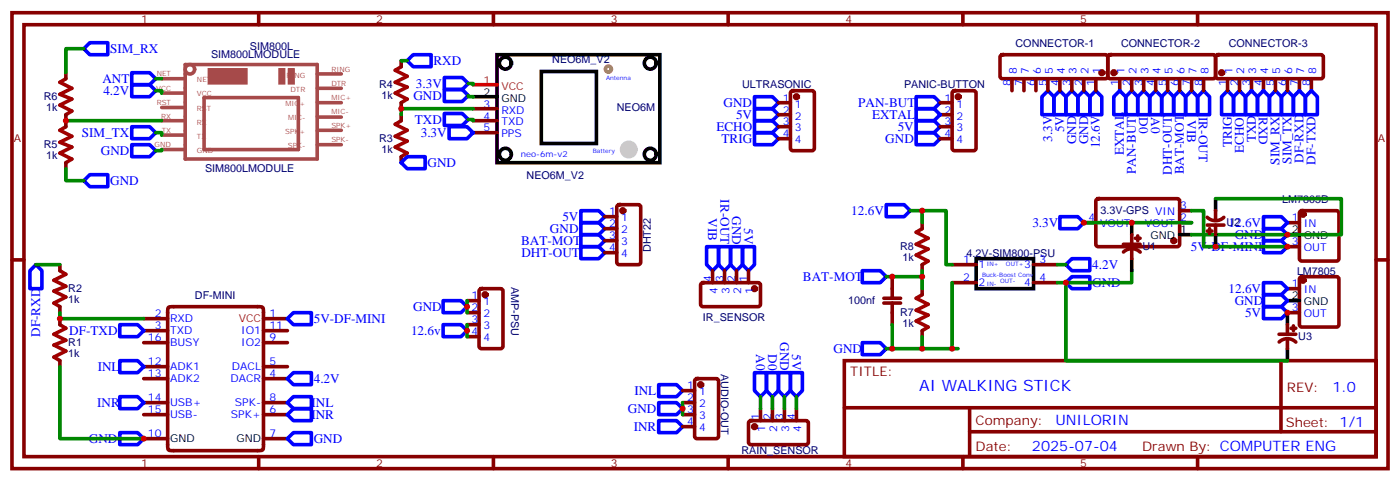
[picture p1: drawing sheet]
<svg xmlns="http://www.w3.org/2000/svg" width="412mm" height="141mm" viewBox="0 0 412 141" stroke-linecap="round" stroke-linejoin="round" font-family="sans-serif">
<g fill="none" stroke="#870000" stroke-width="1.1">
<path d="M3.5 3.7h405.4v134.1h-405.4zM7.1 7.3h398.2v127h-398.2zM76.2 3.7v3.6M118.2 17.9v1.7M145.3 3.7v3.6M214.5 3.7v3.6M283.6 3.7v3.6M294.8 16.3l.5-.2h30.3l.5 .2 .2 .5v5.6l-.2 .5-.5 .2h-30.3l-.5-.2-.2-.5v-5.6zM326.6 16.3l.4-.2h30.4l.5 .2 .2 .5v5.6l-.3 .5-.4 .2h-30.4l-.5-.2-.2-.5v-5.6zM352.8 3.7v3.6M358.3 16.3l.5-.2h30.3l.5 .2 .2 .5v5.6l-.2 .5-.5 .2h-30.3l-.5-.2-.2-.5v-5.6zM19.4 21.4v1.7"/>
<path d="M19.4 33.7v3.6M118.2 30.2v1.8M118.2 33.7v1.8M139.3 39h7.1M139.3 35.5h7.1M139.3 32h7.1M229.3 30.2h3.5M229.3 33.7h3.5M229.3 37.3h3.5M233.1 26.9l.4-.2h5.7l.6 .4 .1 16.5-.5 .7h-5.9l-.6-.5-.1-16.4zM276.9 30.2h3.6M276.9 33.7h3.6"/>
<path d="M276.9 37.3h3.6M280.7 26.9l.5-.2h5.6l.7 .4v16.5l-.4 .7h-5.9l-.7-.5v-16.4zM298.1 23.1v3.6M301.6 23.1v3.6M305.2 23.1v3.6M308.7 23.1v3.6M312.2 23.1v3.6M315.7 23.1v3.6M319.3 23.1v3.6M322.8 23.1v3.6M329.8 23.1v3.6M333.4 23.1v3.6"/>
<path d="M336.9 23.1v3.6M340.4 23.1v3.6M344 23.1v3.6M347.5 23.1v3.6M351 23.1v3.6M354.5 23.1v3.6M361.6 23.1v3.6M365.1 23.1v3.6M368.7 23.1v3.6M372.2 23.1v3.6M375.7 23.1v3.6M379.2 23.1v3.6"/>
<path d="M382.8 23.1v3.6M386.3 23.1v3.6M19.4 47.8v1.8M118.2 46.1v1.7M229.3 40.8h3.5M276.9 40.8h3.6M323 58.6l.5-.2 23.6 .1 .4 .6-.1 13-.6 .4h-23.6l-.4-.7v-12.7zM3.5 76.4h3.6M17.6 77.8v1.8M178.2 63.7h3.5M178.2 67.2h3.5M178.2 70.8h3.5"/>
<path d="M178.2 74.3h3.5M181.9 60.4l.5-.2h5.6l.7 .4v16.5l-.4 .7h-5.9l-.7-.4v-16.5zM209.9 79.6v3.5M213.4 79.6v3.5M217 79.6v3.5M220.5 79.6v3.5M271.6 65.5v1.7M271.6 77.8v1.8M280.5 77.8h7M304.4 77.8h7.1M319.3 65.5h3.5M330.9 71.8h4.9"/>
<path d="M330.9 74.1a3.5 3.5 0 0 1 5 0M333.4 69v2.8M333.4 73.2v2.9M334.4 70.1h1.4M335.1 69.4v1.4M347.5 65.5h3.5M347.5 61.9h3.5M355.6 63.9a3.5 3.5 0 0 0 4.9 0M355.6 66.2h4.9M355.6 67.9h1.4M356.3 67.2v1.5M358.1 61.9v2.9"/>
<path d="M358.1 66.2v2.8M379.2 65.5h3.6M379.2 72.5h3.6M383 62.2l.5-.3h10.2l.5 .3 .2 .5v13.4l-.2 .5-.5 .2h-10.2l-.5-.3-.2-.4v-13.4zM405.3 76.4h3.6M17.6 90.2v1.7M17.6 93.7v1.8M42.3 93.7h7.1M42.3 97.2h7.1M49.6 90.4l1.6-.2h24.6a1.33 1.33 0 0 1 1.7 .5l.1 40a1.33 1.33 0 0 1-.5 1.7l-25.9 .1a1.33 1.33 0 0 1-1.7-.5l-.1-40.1zM77.6 93.7h7.1M77.6 97.2h7.1"/>
<path d="M137.6 91.9h3.5M137.6 88.4h3.5M137.6 95.5h3.5M137.6 99h3.5M141.3 85.1l.5-.2h5.7l.6 .4 .1 16.5-.5 .7h-5.9l-.6-.4-.1-16.5zM206.6 83.3l.5-.2 16.5 .1 .4 .6-.1 5.9-.6 .5-16.5-.1-.4-.6v-5.7zM260.3 89.1h5M260.3 87.7h5M262.8 81.4v6.3M262.8 89.1v6.4M271.6 84.9v1.7M271.6 97.2v1.8"/>
<path d="M280.5 83.1h7M304.4 83.1h7.1M376.8 98.3h4.9M379.2 95.5v2.8M379.2 99.7v2.8M379.2 84.9h3.6M379.2 91.9h3.6M380.3 96.5h1.4M381 95.8v1.4M383 81.6l.5-.2h10.2l.5 .2 .2 .5v13.4l-.2 .5-.5 .2h-10.2l-.5-.3-.2-.4v-13.4zM17.6 106v1.8M42.3 111.3h7.1"/>
<path d="M42.3 107.8h7.1M42.3 118.4h7.1M42.3 100.8h7.1M77.6 111.3h7.1M77.6 107.8h7.1M77.6 118.4h7.1M77.6 100.8h7.1M201.1 118.4h3.5M201.1 114.9h3.5M204.8 111.5l.5-.2h5.7l.6 .5 .1 16.5-.5 .6-5.9 .1-.6-.5-.1-16.5zM248.7 106h156.6v28.3h-156.6zM248.7 119.9h156.5"/>
<path d="M285.6 119.9v14.1M376.8 100.6a3.5 3.5 0 0 1 4.9 0M377.3 106.1v20.8M42.3 121.9h7.1M42.3 129h7.1M76.2 134.3v3.5M77.6 121.9h7.1M77.6 129h7.1M145.3 134.3v3.5M201.1 121.9h3.5M201.1 125.4h3.5M214.5 134.3v3.5"/>
<path d="M220.7 123.9l.5-.2h16.5l.4 .7v5.9l-.7 .4h-16.5l-.4-.7v-5.6zM224 120.2v3.5M227.5 120.2v3.5M231.1 120.2v3.5M234.6 120.2v3.5M283.6 134.3v3.5M285.6 126.9h119.6M352.8 134.3v3.5"/>
</g>
<g fill="none" stroke="#00f" stroke-width="1.1">
<path d="M24.7 14.3l1.8-1.7h5.2v3.5h-5.2zM119.9 17.9l1.8-1.8h5.3v3.5h-5.3zM38.8 37.3h5.3l1.8 1.7-1.8 1.8h-5.3zM38.8 24.9h5.3l1.8 1.8-1.8 1.7h-5.3zM38.8 21.4h5.3l1.8 1.7-1.8 1.8h-5.3zM130.9 26.3h5.3l1.7 1.8-1.7 1.7h-5.3zM130.9 33.4h5.3l1.7 1.7-1.7 1.8h-5.3zM130.9 22.8h5.3l1.7 1.8-1.7 1.7h-5.3zM132.3 37.3h5.3l1.7 1.7-1.7 1.8h-5.3zM222.2 28.4h5.3l1.8 1.8-1.8 1.8h-5.3zM222.2 32h5.3l1.8 1.7-1.8 1.8h-5.3zM222.2 39h5.3l1.8 1.8-1.8 1.7h-5.3z"/>
<path d="M222.2 35.5h5.3l1.8 1.8-1.8 1.7h-5.3zM269.9 39h5.3l1.7 1.8-1.7 1.7h-5.3zM269.9 28.4h5.3l1.7 1.8-1.7 1.8h-5.3zM269.9 35.5h5.3l1.7 1.8-1.7 1.7h-5.3zM269.9 32h5.3l1.7 1.7-1.7 1.8h-5.3zM308.7 26.7l1.7 1.7v5.3h-3.5v-5.3zM312.2 26.7l1.8 1.7v5.3h-3.6v-5.3zM315.7 26.7l1.8 1.7v5.3h-3.5v-5.3zM319.3 26.7l1.7 1.7v5.3h-3.5v-5.3zM322.8 26.7l1.8 1.7v5.3h-3.6v-5.3zM329.8 26.7l1.8 1.7v5.3h-3.5v-5.3zM333.4 26.7l1.7 1.7v5.3h-3.5v-5.3z"/>
<path d="M336.9 26.7l1.8 1.7v5.3h-3.6v-5.3zM340.4 26.7l1.8 1.7v5.3h-3.5v-5.3zM344 26.7l1.7 1.7v5.3h-3.5v-5.3zM347.5 26.7l1.7 1.7v5.3h-3.5v-5.3zM351 26.7l1.8 1.7v5.3h-3.6v-5.3zM354.5 26.7l1.8 1.7v5.3h-3.5v-5.3zM361.6 26.7l1.8 1.7v5.3h-3.6v-5.3zM365.1 26.7l1.8 1.7v5.3h-3.5v-5.3zM368.7 26.7l1.7 1.7v5.3h-3.5v-5.3zM372.2 26.7l1.7 1.7v5.3h-3.5v-5.3zM375.7 26.7l1.8 1.7v5.3h-3.6v-5.3zM379.2 26.7l1.8 1.7v5.3h-3.5v-5.3z"/>
<path d="M382.8 26.7l1.7 1.7v5.3h-3.5v-5.3zM386.3 26.7l1.8 1.7v5.3h-3.6v-5.3zM24.7 53.1l1.8-1.7h5.2v3.5h-5.2zM38.8 42.5h5.3l1.8 1.8-1.8 1.8h-5.3zM118.2 47.8l1.7-1.7h5.3v3.5h-5.3zM10.6 77.8l1.7 1.8v5.3h-3.5v-5.3zM171.1 72.5h5.3l1.8 1.8-1.8 1.8h-5.3zM171.1 61.9h5.3l1.8 1.8-1.8 1.8h-5.3zM171.1 65.5h5.3l1.8 1.7-1.8 1.8h-5.3zM171.1 69h5.3l1.8 1.8-1.8 1.7h-5.3zM208.1 72.5h3.6v5.3l-1.8 1.8-1.8-1.8zM211.7 72.5h3.5v5.3l-1.8 1.8-1.7-1.8z"/>
<path d="M215.2 72.5h3.5v5.3l-1.7 1.8-1.8-1.8zM218.7 72.5h3.5v5.3l-1.7 1.8-1.8-1.8zM254 79.6h5.3l1.8 1.8-1.8 1.7h-5.3zM261.1 60.2h5.2l1.8 1.7-1.8 1.8h-5.2zM312.2 63.7h5.3l1.8 1.8-1.8 1.7h-5.3zM314 77.8l1.7-1.7h5.3v3.5h-5.3zM372.2 67.2h5.3l1.7 1.8-1.7 1.8h-5.3zM372.2 63.7h5.3l1.7 1.8-1.7 1.7h-5.3zM372.2 70.8h5.3l1.7 1.7-1.7 1.8h-5.3zM35.3 95.5h5.3l1.7 1.7-1.7 1.8h-5.3zM84.7 93.7l1.7-1.8h5.3v3.6h-5.3zM130.5 88.4h5.3l1.8 1.8-1.8 1.7h-5.3z"/>
<path d="M130.5 95.5h5.3l1.8 1.7-1.8 1.8h-5.3zM314 83.1l1.7-1.7h5.3v3.5h-5.3zM372.2 83.1h5.3l1.7 1.8-1.7 1.7h-5.3zM372.2 86.6h5.3l1.7 1.8-1.7 1.8h-5.3zM372.2 90.2h5.3l1.7 1.7-1.7 1.8h-5.3zM35.3 106h5.3l1.7 1.8-1.7 1.8h-5.3zM35.3 116.6h5.3l1.7 1.8-1.7 1.8h-5.3zM84.7 118.4l1.7-1.8h5.3v3.6h-5.3zM86.4 109.6h5.3v3.5h-5.3l-1.7-1.8zM194 113.1h5.3l1.8 1.8-1.8 1.7h-5.3zM194 118.4h5.3l1.8 1.8-1.8 1.7h-5.3zM222.2 109.6h3.6v5.3l-1.8 1.7-1.8-1.7z"/>
<path d="M225.8 109.6h3.5v5.3l-1.8 1.7-1.7-1.7zM229.3 109.6h3.5v5.3l-1.7 1.7-1.8-1.7zM232.8 109.6h3.6v5.3l-1.8 1.7-1.8-1.7zM254 100.8h5.3l1.8 1.7-1.8 1.8h-5.3zM35.3 127.2h5.3l1.7 1.8-1.7 1.7h-5.3zM84.7 129l1.7-1.8h5.3v3.5h-5.3zM84.7 121.9l1.7-1.7h5.3v3.5h-5.3zM194 123.7h5.3l1.8 1.7-1.8 1.8h-5.3z"/>
</g>
<circle cx="185.2" cy="44" r="2.12" fill="#ccc" stroke="#ccc" stroke-width="1.1"/>
<circle cx="179.2" cy="20.3" r=".88" fill="none" stroke="#cc0" stroke-width="1.1"/>
<g fill="none" stroke="#000" stroke-width="1.1">
<path d="M146.4 16.1h48v31.7h-48zM139.3 28.4h7.1M159.5 21h16.2v21.2h-16.2zM358.1 58.4v3.5M287.5 76.1h16.9v8.8h-16.9zM333.4 65.5v3.5M333.4 76.1v3.5M347.5 69h3.5M358.1 69v3.5M379.2 69h3.6M379.2 88.4h3.6M379.2 91.9v3.6"/>
<path d="M379.2 102.5v3.5"/>
<circle cx="148.9" cy="18.6" r="1.76"/>
<circle cx="191.6" cy="18.6" r="1.76"/>
<circle cx="148.9" cy="45.4" r="1.76"/>
<circle cx="191.6" cy="45.4" r="1.76"/>
</g>
<path d="M139.3 24.9h7.1" fill="none" stroke="#f00" stroke-width="1.1"/>
<g fill="none" stroke="#008700" stroke-width="1.1">
<path d="M24.7 14.3h-5.3v7.1M118.2 17.9h1.7M19.4 35.5h28.2M45.9 26.7h1.7v.7M45.9 39h1.7v.7M45.9 23.1h1.7M137.9 28.1v.3h1.4M137.9 24.6h1.4v.3M137.9 35.1h1.4v.4M139.3 32h-21.1v1.7M19.4 49.6v3.5h5.3M47.6 44v.3h-1.7"/>
<path d="M358.1 58.4h37v10.6h-44.1M10.6 77.8h7M268.1 61.9h10.6v15.9h1.8M271.6 61.9v3.6M271.6 79.6v5.3M311.5 77.8h2.5M319.3 65.5h31.7M333.4 79.6v3.5h-21.9M351 61.9h3.5v10.6h24.7M17.6 91.9v1.8h24.7M137.6 88.4v3.5M137.6 95.5v3.5"/>
<path d="M261.1 81.4h10.5M262.8 95.5v7M271.6 99v3.5M280.5 83.1v19.4M314 83.1v22.9h65.2M17.6 107.8v21.2h24.7M201.1 118.4v3.5M224 116.6v3.6M227.5 116.6v3.6M231.1 116.6v3.6M234.6 116.6v3.6M261.1 102.5h21.1"/>
</g>
<g fill="none" stroke="#a64a4a" stroke-width="1.1">
<path d="M54.6 19h38.8v27.8h-38.8zM47.6 23.1h7M47.6 27.4h7M47.6 31.6h7M47.6 35.5h7M47.6 39.7h7M57.3 20.4a1.39 1.39 0 0 0-1.9-1.3 1.39 1.39 0 0 0-.4 2.3 1.39 1.39 0 0 0 2.3-.6v-.4M60.1 28.7h27.8v15.3h-27.8zM93.6 38.3h6.9M93.6 34.4h6.9M93.6 30.2h6.9M93.6 26h6.9"/>
<path d="M93.6 21.7h6.9M47.6 44h7M93.6 42.5h6.9"/>
</g>
<g fill="#a64a4a" stroke="#a64a4a" stroke-width=".71">
<path d="M85.1 20.4h1.4v4.1h-1.4z"/>
<path d="M82.3 20.4h1.4v4.1h-1.4z"/>
<path d="M61.5 20.4h11.1v4.1h-11.1z"/>
</g>
<path d="M118.2 19.6l-1.8 1.1 3.5 1.7-3.5 1.8 3.5 1.4-3.5 1.8 3.5 1.7-1.7 1.1M19.4 37.3l-1.8 1 3.6 1.8-3.6 1.7 3.6 1.5-3.6 1.7 3.6 1.8-1.8 1M19.4 23.1l-1.8 1.1 3.6 1.8-3.6 1.7 3.6 1.4-3.6 1.8 3.6 1.8-1.8 1M118.2 35.5l-1.8 1 3.5 1.8-3.5 1.8 3.5 1.4-3.5 1.8 3.5 1.7-1.7 1.1M17.6 79.6l1.8 1-3.5 1.8 3.5 1.8-3.5 1.4 3.5 1.7-3.5 1.8 1.7 1.1M271.6 67.2l-1.7 1.1 3.5 1.8-3.5 1.7 3.5 1.4-3.5 1.8 3.5 1.8-1.8 1M17.6 95.5l1.8 1-3.5 1.8 3.5 1.7-3.5 1.5 3.5 1.7-3.5 1.8 1.7 1M271.6 86.6l-1.7 1.1 3.5 1.8-3.5 1.7 3.5 1.4-3.5 1.8 3.5 1.8-1.8 1" fill="none" stroke="#a10000" stroke-width="1.1"/>
<g fill="#870000" stroke="#870000" stroke-width="1.1">
<circle cx="222.2" cy="125.4" r=".53"/>
<circle cx="206.4" cy="113.1" r=".53"/>
<circle cx="222.2" cy="84.9" r=".53"/>
<circle cx="183.4" cy="61.9" r=".53"/>
<circle cx="234.6" cy="28.4" r=".53"/>
<circle cx="282.2" cy="28.4" r=".53"/>
<circle cx="324.6" cy="21.4" r=".53"/>
<circle cx="328.1" cy="21.4" r=".53"/>
<circle cx="359.8" cy="21.4" r=".53"/>
<circle cx="383.8" cy="63" r=".53"/>
<circle cx="383.8" cy="82.4" r=".53"/>
<circle cx="345.7" cy="70.8" r=".53"/>
<circle cx="142.9" cy="86.6" r=".53"/>
</g>
<g fill="#c00">
<circle cx="17.6" cy="93.7" r=".88"/>
<circle cx="118.2" cy="32" r=".88"/>
<circle cx="19.4" cy="35.5" r=".88"/>
<circle cx="271.6" cy="102.5" r=".88"/>
<circle cx="271.6" cy="61.9" r=".88"/>
<circle cx="271.6" cy="81.4" r=".88"/>
<circle cx="280.5" cy="102.5" r=".88"/>
<circle cx="379.2" cy="69" r=".88"/>
<circle cx="319.3" cy="65.5" r=".88"/>
<circle cx="379.2" cy="72.5" r=".88"/>
<circle cx="262.8" cy="81.4" r=".88"/>
<circle cx="262.8" cy="102.5" r=".88"/>
<circle cx="333.4" cy="65.5" r=".88"/>
<circle cx="314" cy="83.1" r=".88"/>
<circle cx="358.1" cy="72.5" r=".88"/>
<circle cx="379.2" cy="91.9" r=".88"/>
<circle cx="201.1" cy="120.2" r=".88"/>
<circle cx="137.6" cy="90.2" r=".88"/>
<circle cx="137.6" cy="97.2" r=".88"/>
<circle cx="42.3" cy="129" r=".88"/>
</g>
<text font-size="4.6" fill="#00f" x="270.8" y="115.1">AI WALKING STICK</text>
<g font-size="4.2" fill="#00f">
<text x="392.5" y="115.3">1.0</text>
<text x="310.9" y="124.9">UNILORIN</text>
<text x="304" y="132.7">2025-07-04</text>
</g>
<g font-size="3.9" fill="#00f">
<text x="32.5" y="15.7">SIM_RX</text>
<text x="127.7" y="19.2">RXD</text>
<text x="30.1" y="24.4">ANT</text>
<text x="30.5" y="27.9">4.2V</text>
<text x="121.8" y="29.3">GND</text>
<text x="122.5" y="25.8">3.3V</text>
<text x="213.2" y="31.4">GND</text>
<text x="216.8" y="35">5V</text>
<text x="252.8" y="31.4">PAN-BUT</text>
<text x="256.9" y="34.9">EXTAL</text>
<text x="335.6" y="34.4" transform="rotate(90 335.6 34.4)">D0</text>
<text x="339.1" y="34.4" transform="rotate(90 339.1 34.4)">A0</text>
<text x="349.7" y="35.4" transform="rotate(90 349.7 35.4)">VIB</text>
<text x="353.2" y="34.4" transform="rotate(90 353.2 34.4)">IR-OUT</text>
<text x="370.8" y="34.4" transform="rotate(90 370.8 34.4)">RXD</text>
<text x="24.1" y="40.3">SIM_TX</text>
<text x="122.2" y="36.4">TXD</text>
<text x="123.9" y="40.3">3.3V</text>
<text x="211" y="38.5">ECHO</text>
<text x="264.4" y="38.5">5V</text>
<text x="309.9" y="41.7" transform="rotate(-90 309.9 41.7)">3.3V</text>
<text x="313.5" y="39" transform="rotate(-90 313.5 39)">5V</text>
<text x="369.9" y="41.8" transform="rotate(-90 369.9 41.8)">TXD</text>
<text x="29.7" y="45.6">GND</text>
<text x="212.5" y="42">TRIG</text>
<text x="260.8" y="42">GND</text>
<text x="317" y="42.4" transform="rotate(-90 317 42.4)">GND</text>
<text x="320.5" y="42.4" transform="rotate(-90 320.5 42.4)">GND</text>
<text x="324" y="43.6" transform="rotate(-90 324 43.6)">12.6V</text>
<text x="331" y="45.7" transform="rotate(-90 331 45.7)">EXTAL</text>
<text x="362.8" y="43.2" transform="rotate(-90 362.8 43.2)">TRIG</text>
<text x="366.4" y="45" transform="rotate(-90 366.4 45)">ECHO</text>
<text x="384" y="47.9" transform="rotate(-90 384 47.9)">DF-RXD</text>
<text x="125.9" y="49.1">GND</text>
<text x="334.6" y="51.2" transform="rotate(-90 334.6 51.2)">PAN-BUT</text>
<text x="345.2" y="51.4" transform="rotate(-90 345.2 51.4)">DHT-OUT</text>
<text x="348.7" y="51.3" transform="rotate(-90 348.7 51.3)">BAT-MOT</text>
<text x="377" y="48.4" transform="rotate(-90 377 48.4)">SIM_RX</text>
<text x="380.5" y="48.1" transform="rotate(-90 380.5 48.1)">SIM_TX</text>
<text x="387.5" y="48.4" transform="rotate(-90 387.5 48.4)">DF-TXD</text>
<text x="32.5" y="54.4">GND</text>
<text x="212.2" y="58.6" transform="rotate(90 212.2 58.6)">IR-OUT</text>
<text x="165.7" y="64.9">5V</text>
<text x="208.6" y="64.1" transform="rotate(90 208.6 64.1)">VIB</text>
<text x="215.7" y="63.5" transform="rotate(90 215.7 63.5)">GND</text>
<text x="250.8" y="63.2">12.6V</text>
<text x="162" y="68.5">GND</text>
<text x="219.2" y="67.2" transform="rotate(90 219.2 67.2)">5V</text>
<text x="304.1" y="66.8">3.3V</text>
<text x="361.9" y="66.7">12.6V</text>
<text x="363.7" y="70.3">GND</text>
<text x="153.5" y="72">BAT-MOT</text>
<text x="153.6" y="75.5">DHT-OUT</text>
<text x="350.8" y="73.7">5V-DF-MINI</text>
<text x="236.5" y="82.6">BAT-MOT</text>
<text x="321.7" y="79.1">4.2V</text>
<text x="321.7" y="84.4">GND</text>
<text x="361.9" y="86.1">12.6V</text>
<text x="363.7" y="89.7">GND</text>
<text x="92.4" y="95">5V-DF-MINI</text>
<text x="121.7" y="91.5">GND</text>
<text x="366.7" y="93.2">5V</text>
<text x="11.8" y="99.1" transform="rotate(-90 11.8 99.1)">DF-RXD</text>
<text x="20.4" y="98.5">DF-TXD</text>
<text x="121.1" y="98.5">12.6v</text>
<text x="229.8" y="100.6" transform="rotate(90 229.8 100.6)">GND</text>
<text x="222.8" y="104.2" transform="rotate(90 222.8 104.2)">A0</text>
<text x="226.3" y="104.2" transform="rotate(90 226.3 104.2)">D0</text>
<text x="233.4" y="104.2" transform="rotate(90 233.4 104.2)">5V</text>
<text x="245.5" y="103.8">GND</text>
<text x="28.8" y="109.1">INL</text>
<text x="92.4" y="112.6">4.2V</text>
<text x="28.6" y="119.7">INR</text>
<text x="91.8" y="119.7">INL</text>
<text x="186.9" y="116.1">INL</text>
<text x="91.7" y="123.2">INR</text>
<text x="184.9" y="121.4">GND</text>
<text x="26.2" y="130.2">GND</text>
<text x="92.4" y="130.3">GND</text>
<text x="186.7" y="126.7">INR</text>
</g>
<g font-size="3.9" fill="#800">
<text x="250.5" y="110.6">TITLE:</text>
<text x="379.1" y="115.3">REV:</text>
<text x="287.4" y="124.8">Company:</text>
<text x="378.7" y="125.4">Sheet: 1/1</text>
<text x="287.4" y="132.5">Date:</text>
<text x="336.4" y="132.6">Draw</text>
<text x="346.6" y="132.6">n By: COMPUTER ENG</text>
</g>
<g font-size="3.2" fill="#800">
<text x="41.6" y="6.7">1</text>
<text x="110.8" y="6.7">2</text>
<text x="179.9" y="6.7">3</text>
<text x="249.1" y="6.7">4</text>
<text x="318.2" y="6.7">5</text>
<text x="4.1" y="41.8">A</text>
<text x="405.9" y="41.8">A</text>
<text x="41.6" y="137.3">1</text>
<text x="110.8" y="137.3">2</text>
<text x="179.9" y="137.3">3</text>
<text x="249.1" y="137.3">4</text>
<text x="318.2" y="137.3">5</text>
</g>
<g font-size="3.2" fill="#000080">
<text x="62.2" y="17.2">SIM800LMODULE</text>
<text x="73.6" y="14.6">SIM800L</text>
<text x="299.1" y="13.7">CONNECTOR-1</text>
<text x="330.2" y="13.7">CONNECTOR-2</text>
<text x="362" y="13.7">CONNECTOR-3</text>
<text x="162.7" y="18.6">NEO6M_V2</text>
<text x="12.9" y="29.5">R6</text>
<text x="111.7" y="26">R4</text>
<text x="112.4" y="29.2">1k</text>
<text x="218.6" y="26">ULTRASONIC</text>
<text x="266.3" y="26">PANIC-BUTTON</text>
<text x="13.6" y="32.8">1k</text>
<text x="181.7" y="32.7">NEO6M</text>
<text x="111.7" y="41.9">R3</text>
<text x="12.9" y="43.7">R5</text>
<text x="13.6" y="46.9">1k</text>
<text x="112.4" y="45.1">1k</text>
<text x="60.4" y="50.7">SIM800LMODULE</text>
<text x="155.1" y="52.5">NEO6M_V2</text>
<text x="377.7" y="59.6">LM7805D</text>
<text x="324.2" y="63.1">3.3V-GPS VIN</text>
<text x="361.2" y="66.6">U2</text>
<text x="191.7" y="74.1" transform="rotate(-90 191.7 74.1)">DHT22</text>
<text x="265.1" y="73.6">R8</text>
<text x="265.8" y="76.8">1k</text>
<text x="284.7" y="75.4">4.2V-SIM800-PSU</text>
<text x="336.6" y="73.6">U1</text>
<text x="382.1" y="80.8">LM7805</text>
<text x="20.1" y="89.2">1k</text>
<text x="20.1" y="86">R2</text>
<text x="57.4" y="87.8">DF-MINI</text>
<text x="150.6" y="84.4" transform="rotate(90 150.6 84.4)">AMP-PSU</text>
<text x="249.8" y="89.5">100nf</text>
<text x="207.1" y="94.5">IR_SENSOR</text>
<text x="265.1" y="93">R7</text>
<text x="20.1" y="101.9">R1</text>
<text x="265.8" y="96.3">1k</text>
<text x="382.4" y="100.1">U3</text>
<text x="20.1" y="105.1">1k</text>
<text x="212.3" y="110" transform="rotate(90 212.3 110)">AUDIO-OUT</text>
<text x="218.4" y="133.6">RAIN_SENSOR</text>
</g>
<g font-size="3.2" fill="#00f">
<text x="299.5" y="21.8" transform="rotate(-90 299.5 21.8)">8</text>
<text x="303" y="21.8" transform="rotate(-90 303 21.8)">7</text>
<text x="306.6" y="21.8" transform="rotate(-90 306.6 21.8)">6</text>
<text x="310.1" y="21.8" transform="rotate(-90 310.1 21.8)">5</text>
<text x="313.6" y="21.8" transform="rotate(-90 313.6 21.8)">4</text>
<text x="317.1" y="21.8" transform="rotate(-90 317.1 21.8)">3</text>
<text x="320.7" y="21.8" transform="rotate(-90 320.7 21.8)">2</text>
<text x="324.2" y="21.8" transform="rotate(-90 324.2 21.8)">1</text>
<text x="331.3" y="21.8" transform="rotate(-90 331.3 21.8)">1</text>
<text x="334.8" y="21.8" transform="rotate(-90 334.8 21.8)">2</text>
<text x="338.3" y="21.8" transform="rotate(-90 338.3 21.8)">3</text>
<text x="341.8" y="21.8" transform="rotate(-90 341.8 21.8)">4</text>
<text x="345.4" y="21.8" transform="rotate(-90 345.4 21.8)">5</text>
<text x="348.9" y="21.8" transform="rotate(-90 348.9 21.8)">6</text>
<text x="352.4" y="21.8" transform="rotate(-90 352.4 21.8)">7</text>
<text x="356" y="21.8" transform="rotate(-90 356 21.8)">8</text>
<text x="363" y="21.8" transform="rotate(-90 363 21.8)">1</text>
<text x="366.5" y="21.8" transform="rotate(-90 366.5 21.8)">2</text>
<text x="370.1" y="21.8" transform="rotate(-90 370.1 21.8)">3</text>
<text x="373.6" y="21.8" transform="rotate(-90 373.6 21.8)">4</text>
<text x="377.1" y="21.8" transform="rotate(-90 377.1 21.8)">5</text>
<text x="380.6" y="21.8" transform="rotate(-90 380.6 21.8)">6</text>
<text x="384.2" y="21.8" transform="rotate(-90 384.2 21.8)">7</text>
<text x="387.7" y="21.8" transform="rotate(-90 387.7 21.8)">8</text>
<text x="230.6" y="29.8">1</text>
<text x="278.3" y="29.8">1</text>
<text x="297.7" y="25.3" transform="rotate(-90 297.7 25.3)">8</text>
<text x="301.3" y="25.3" transform="rotate(-90 301.3 25.3)">7</text>
<text x="304.8" y="25.3" transform="rotate(-90 304.8 25.3)">6</text>
<text x="308.3" y="25.3" transform="rotate(-90 308.3 25.3)">5</text>
<text x="311.9" y="25.3" transform="rotate(-90 311.9 25.3)">4</text>
<text x="315.4" y="25.3" transform="rotate(-90 315.4 25.3)">3</text>
<text x="318.9" y="25.3" transform="rotate(-90 318.9 25.3)">2</text>
<text x="322.4" y="25.3" transform="rotate(-90 322.4 25.3)">1</text>
<text x="329.5" y="25.3" transform="rotate(-90 329.5 25.3)">1</text>
<text x="333" y="25.3" transform="rotate(-90 333 25.3)">2</text>
<text x="336.5" y="25.3" transform="rotate(-90 336.5 25.3)">3</text>
<text x="340.1" y="25.3" transform="rotate(-90 340.1 25.3)">4</text>
<text x="343.6" y="25.3" transform="rotate(-90 343.6 25.3)">5</text>
<text x="347.1" y="25.3" transform="rotate(-90 347.1 25.3)">6</text>
<text x="350.7" y="25.3" transform="rotate(-90 350.7 25.3)">7</text>
<text x="354.2" y="25.3" transform="rotate(-90 354.2 25.3)">8</text>
<text x="361.2" y="25.3" transform="rotate(-90 361.2 25.3)">1</text>
<text x="364.8" y="25.3" transform="rotate(-90 364.8 25.3)">2</text>
<text x="368.3" y="25.3" transform="rotate(-90 368.3 25.3)">3</text>
<text x="371.8" y="25.3" transform="rotate(-90 371.8 25.3)">4</text>
<text x="375.4" y="25.3" transform="rotate(-90 375.4 25.3)">5</text>
<text x="378.9" y="25.3" transform="rotate(-90 378.9 25.3)">6</text>
<text x="382.4" y="25.3" transform="rotate(-90 382.4 25.3)">7</text>
<text x="385.9" y="25.3" transform="rotate(-90 385.9 25.3)">8</text>
<text x="142.4" y="35.1">4</text>
<text x="142.4" y="31.6">3</text>
<text x="147.7" y="33.4">RXD</text>
<text x="230.6" y="33.4">2</text>
<text x="234.1" y="31.6">1</text>
<text x="234.1" y="35.1">2</text>
<text x="278.3" y="33.4">2</text>
<text x="281.8" y="31.6">1</text>
<text x="281.8" y="35.1">2</text>
<text x="142.4" y="38.7">5</text>
<text x="147.7" y="40.4">PPS</text>
<text x="147.7" y="36.9">TXD</text>
<text x="230.6" y="36.9">3</text>
<text x="230.6" y="40.4">4</text>
<text x="234.1" y="38.7">3</text>
<text x="278.3" y="36.9">3</text>
<text x="278.3" y="40.4">4</text>
<text x="281.8" y="38.7">3</text>
<text x="234.1" y="42.2">4</text>
<text x="281.8" y="42.2">4</text>
<text x="179.5" y="63.4">1</text>
<text x="183" y="65.1">1</text>
<text x="320.6" y="65.1">4</text>
<text x="347.7" y="65.1">2</text>
<text x="347.7" y="61.6">3</text>
<text x="380.6" y="65.1">1</text>
<text x="179.5" y="66.9">2</text>
<text x="179.5" y="70.4">3</text>
<text x="183" y="68.7">2</text>
<text x="324.1" y="66.9">VOUT</text>
<text x="337.2" y="66.9">VOUT</text>
<text x="384.1" y="66.9">IN</text>
<text x="179.5" y="73.9">4</text>
<text x="183" y="72.2">3</text>
<text x="183" y="75.7">4</text>
<text x="283.7" y="77.5">1</text>
<text x="306.2" y="77.5">3</text>
<text x="380.6" y="72.2">3</text>
<text x="384.1" y="73.9">OUT</text>
<text x="209.5" y="82.9" transform="rotate(-90 209.5 82.9)">4</text>
<text x="213.1" y="82.9" transform="rotate(-90 213.1 82.9)">3</text>
<text x="216.6" y="82.9" transform="rotate(-90 216.6 82.9)">2</text>
<text x="220.1" y="82.9" transform="rotate(-90 220.1 82.9)">1</text>
<text x="283.7" y="82.8">2</text>
<text x="288.2" y="78.9">1</text>
<text x="301.7" y="78.9">3</text>
<text x="306.2" y="82.8">4</text>
<text x="138.9" y="88.1">1</text>
<text x="142.4" y="89.8">1</text>
<text x="211.3" y="86.4" transform="rotate(-90 211.3 86.4)">4</text>
<text x="214.8" y="86.4" transform="rotate(-90 214.8 86.4)">3</text>
<text x="218.4" y="86.4" transform="rotate(-90 218.4 86.4)">2</text>
<text x="221.9" y="86.4" transform="rotate(-90 221.9 86.4)">1</text>
<text x="288.2" y="84.2">2</text>
<text x="301.7" y="84.2">4</text>
<text x="380.6" y="84.5">1</text>
<text x="384.1" y="86.3">IN</text>
<text x="45.6" y="93.3">2</text>
<text x="50.1" y="94.8">RXD</text>
<text x="79.4" y="93.3">1</text>
<text x="138.9" y="91.6">2</text>
<text x="138.9" y="95.1">3</text>
<text x="142.4" y="93.3">2</text>
<text x="380.6" y="91.6">3</text>
<text x="384.1" y="93.3">OUT</text>
<text x="43.6" y="100.4">16</text>
<text x="45.6" y="96.9">3</text>
<text x="50.1" y="98.3">TXD</text>
<text x="50.1" y="101.8">BUSY</text>
<text x="71.1" y="101.8">IO2</text>
<text x="71.1" y="98.3">IO1</text>
<text x="79.4" y="100.4">9</text>
<text x="79.4" y="96.9">11</text>
<text x="138.9" y="98.6">4</text>
<text x="142.4" y="96.9">3</text>
<text x="142.4" y="100.4">4</text>
<text x="43.6" y="107.5">12</text>
<text x="79.4" y="107.5">5</text>
<text x="43.6" y="111">13</text>
<text x="50.1" y="108.9">ADK1</text>
<text x="50.1" y="112.4">ADK2</text>
<text x="67.9" y="112.4">DACR</text>
<text x="68.3" y="108.9">DACL</text>
<text x="79.4" y="111">4</text>
<text x="43.6" y="118">14</text>
<text x="50.1" y="119.5">USB+</text>
<text x="69.2" y="119.5">SPK-</text>
<text x="79.4" y="118">8</text>
<text x="202.4" y="114.5">1</text>
<text x="202.4" y="118">2</text>
<text x="205.9" y="116.3">1</text>
<text x="205.9" y="119.8">2</text>
<text x="43.6" y="121.6">15</text>
<text x="50.1" y="123">USB-</text>
<text x="68" y="123">SPK+</text>
<text x="79.4" y="121.6">6</text>
<text x="202.4" y="121.6">3</text>
<text x="202.4" y="125.1">4</text>
<text x="205.9" y="123.3">3</text>
<text x="223.7" y="123.5" transform="rotate(-90 223.7 123.5)">1</text>
<text x="227.2" y="123.5" transform="rotate(-90 227.2 123.5)">2</text>
<text x="230.7" y="123.5" transform="rotate(-90 230.7 123.5)">3</text>
<text x="234.2" y="123.5" transform="rotate(-90 234.2 123.5)">4</text>
<text x="43.6" y="128.6">10</text>
<text x="79.4" y="128.6">7</text>
<text x="205.9" y="126.9">4</text>
<text x="225.4" y="127" transform="rotate(-90 225.4 127)">1</text>
<text x="229" y="127" transform="rotate(-90 229 127)">2</text>
<text x="232.5" y="127" transform="rotate(-90 232.5 127)">3</text>
<text x="236" y="127" transform="rotate(-90 236 127)">4</text>
</g>
<g font-size="3.2">
<text x="142.4" y="28.1">2</text>
<text x="147.7" y="29.8">GND</text>
<text x="338.9" y="70.4">GND</text>
<text x="347.7" y="68.7">1</text>
<text x="380.6" y="68.7">2</text>
<text x="384.1" y="70.4">GND</text>
<text x="380.6" y="88.1">2</text>
<text x="384.1" y="89.8">GND</text>
<text x="50.1" y="130">GND</text>
<text x="69.6" y="130">GND</text>
</g>
<g font-size="3.2" fill="#f00">
<text x="142.4" y="24.6">1</text>
<text x="147.7" y="26.3">VCC</text>
<text x="70.3" y="94.8">VCC</text>
</g>
<text font-size="2.5" fill="#00f" x="153.5" y="46.1">neo-6m-v2</text>
<g font-size="2.1" fill="#a54b4b">
<text x="46.2" y="22.5">NET</text>
<text x="84.4" y="22.8">RING</text>
<text x="97.6" y="21.1">RING</text>
<text x="46" y="26.6">VCC</text>
<text x="58" y="24.2">NET</text>
<text x="58" y="28.4">VCC</text>
<text x="85.6" y="27">DTR</text>
<text x="97.6" y="29.4">MIC+</text>
<text x="97.6" y="25.2">DTR</text>
<text x="46.2" y="30.8">RST</text>
<text x="47.5" y="34.9">RX</text>
<text x="58" y="32.5">RST</text>
<text x="84.1" y="31.1">MIC+</text>
<text x="84.9" y="35.3">MIC-</text>
<text x="97.6" y="33.6">MIC-</text>
<text x="47.6" y="39.1">TX</text>
<text x="58" y="36.7">RX</text>
<text x="58" y="40.9">TX</text>
<text x="84" y="39.5">SPK+</text>
<text x="97.6" y="41.9">SPK-</text>
<text x="97.6" y="37.7">SPK+</text>
<text x="45.5" y="43.3">GND</text>
<text x="58" y="45">GND</text>
<text x="84.8" y="43.6">SPK-</text>
</g>
<g font-size="1.8" fill="#00f">
<text x="178.5" y="23.5">Antenna</text>
<text x="174.6" y="45">Battery</text>
<text x="289.3" y="81.4">Buck-Boost Conv</text>
<text x="290.7" y="78.2">IN+</text>
<text x="294.6" y="83.1">OUT-</text>
<text x="296.3" y="78.2">OUT+</text>
<text x="290.7" y="84.2">IN-</text>
</g>
</svg>
